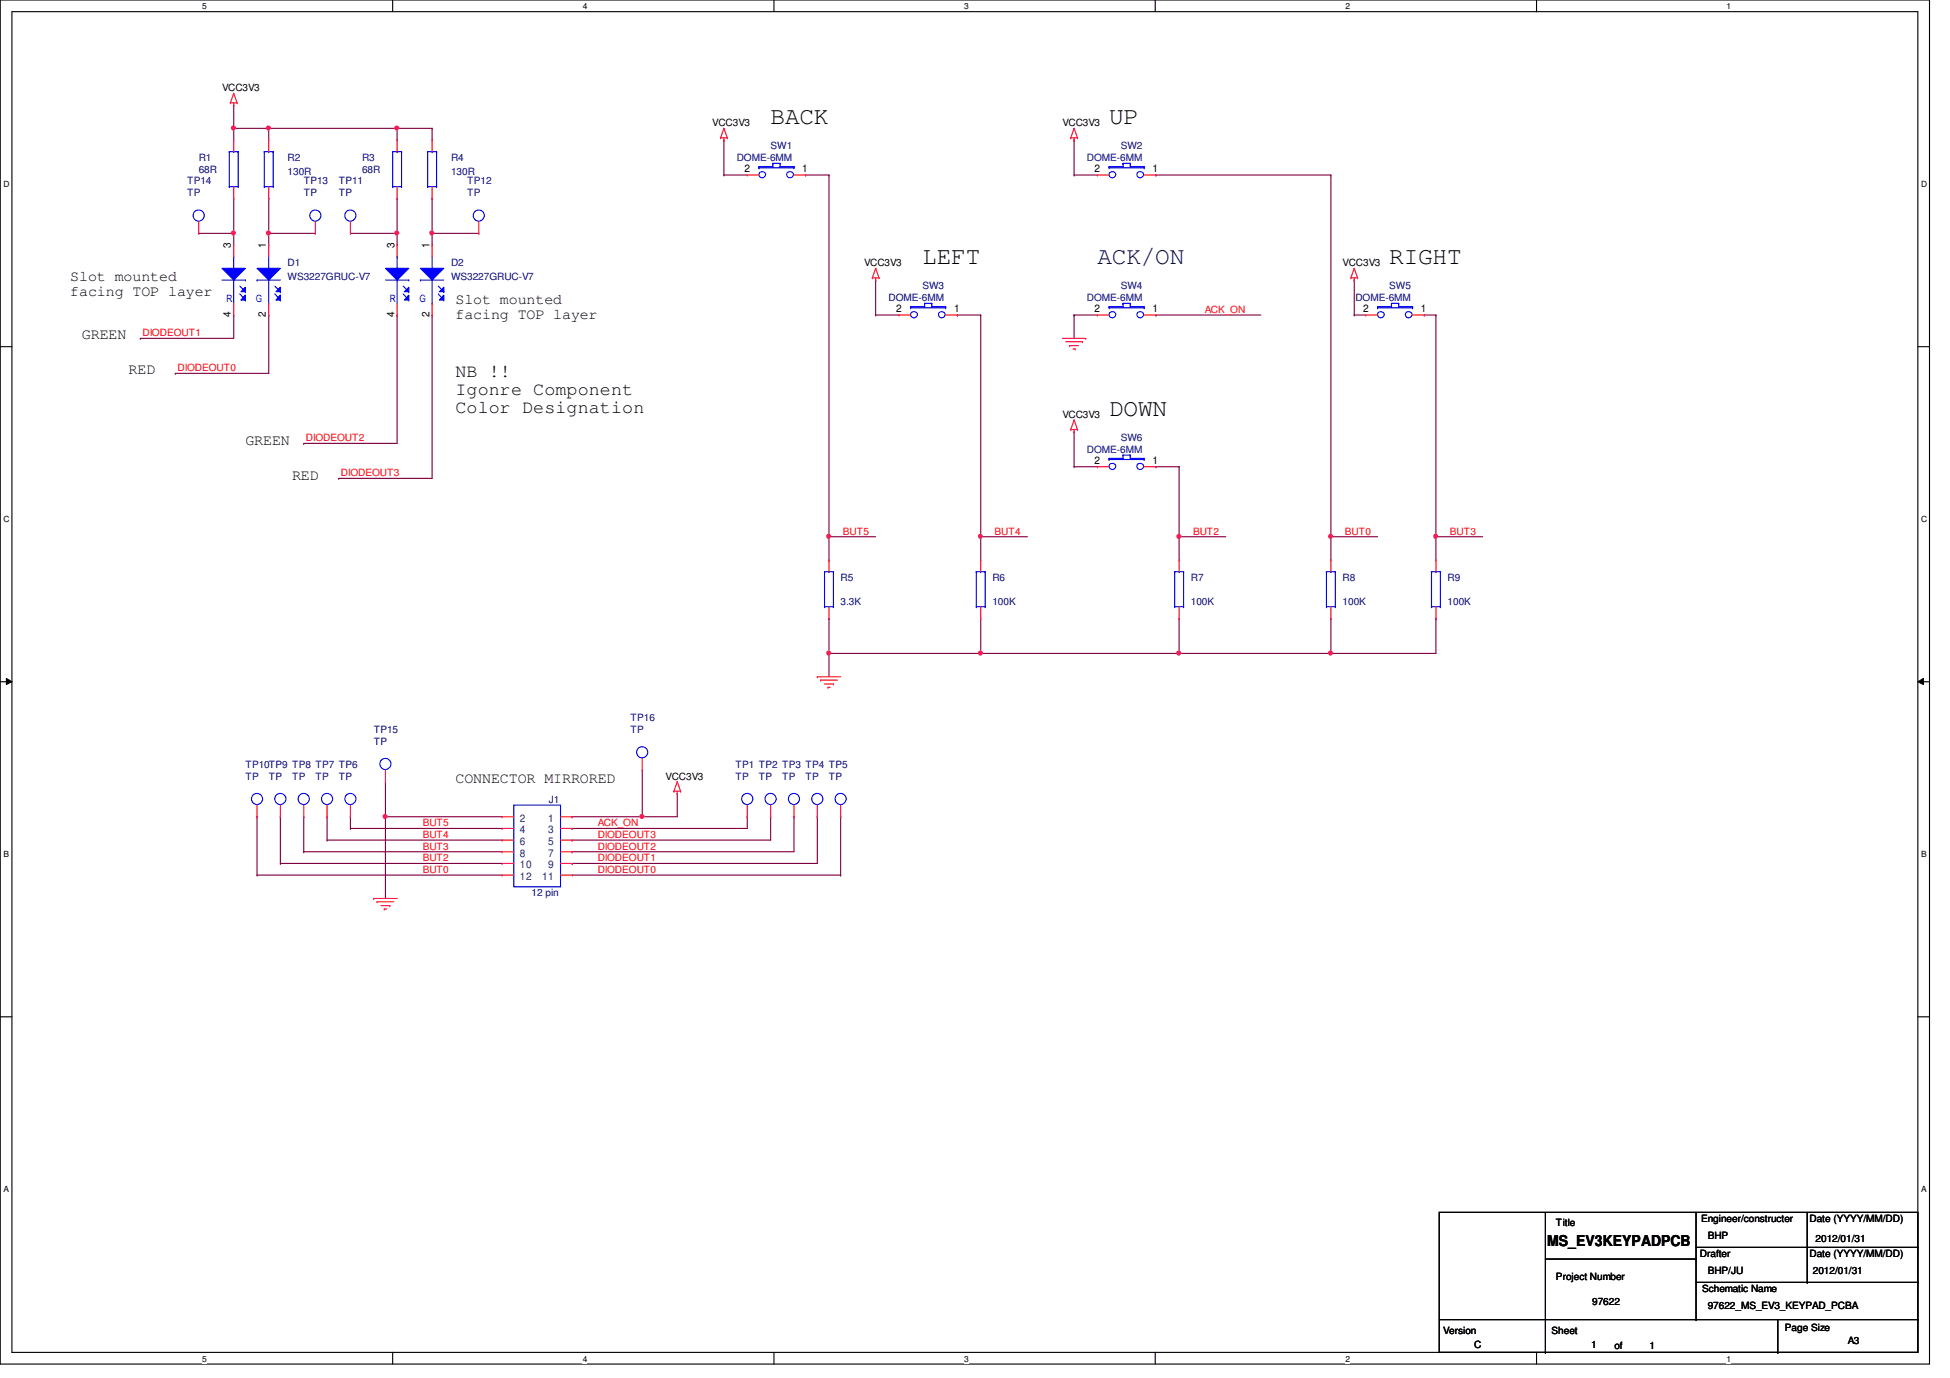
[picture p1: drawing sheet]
<svg xmlns="http://www.w3.org/2000/svg" width="297mm" height="210mm" viewBox="0 0 297 210" stroke-linecap="round" stroke-linejoin="round" font-family="sans-serif">
<path d="M0 0h293.9v207.9h-293.9zM1.8 1.8h290.3v204.3h-290.3z" fill="none" stroke="#000" stroke-width=".17"/>
<g fill="#fff">
<path d="M30.8 .3h.7v1.4h-.7z"/>
<path d="M30.8 206.3h.7v1.5h-.7z"/>
</g>
<path d="M59.8 0v1.8M59.8 206.1v1.8" fill="none" stroke="#000" stroke-width=".17"/>
<g fill="#fff">
<path d="M88.8 .3h.6v1.4h-.6z"/>
<path d="M88.8 206.3h.6v1.5h-.6z"/>
</g>
<path d="M117.9 0v1.8M117.9 206.1v1.8" fill="none" stroke="#000" stroke-width=".17"/>
<g fill="#fff">
<path d="M146.9 .3h.6v1.4h-.6z"/>
<path d="M146.9 206.3h.6v1.5h-.6z"/>
</g>
<path d="M176 0v1.8M176 206.1v1.8" fill="none" stroke="#000" stroke-width=".17"/>
<g fill="#fff">
<path d="M204.9 .3h.7v1.4h-.7z"/>
<path d="M204.9 206.3h.7v1.5h-.7z"/>
</g>
<path d="M234.1 0v1.8M234.1 206.1v1.8" fill="none" stroke="#000" stroke-width=".17"/>
<g fill="#fff">
<path d="M263 .3h.7v1.4h-.7z"/>
<path d="M263 206.3h.7v1.5h-.7z"/>
<path d="M.5 27.3h1v1.4h-1z"/>
<path d="M292.6 27.3h1v1.4h-1z"/>
<path d="M.5 78.3h1v1.5h-1z"/>
<path d="M292.6 78.3h1v1.5h-1z"/>
</g>
<path d="M0 52.8h1.8M292.1 52.8h1.8" fill="none" stroke="#000" stroke-width=".17"/>
<g fill="#fff">
<path d="M.5 129.4h.9v1.4h-.9z"/>
<path d="M292.6 129.4h.9v1.4h-.9z"/>
</g>
<path d="M0 103.9h1.8M292.1 103.9h1.8" fill="none" stroke="#000" stroke-width=".17"/>
<path d="M1 103.4l.8 .5-.8 .4zM292.1 103.9l.9-.5v.9z" fill="#000"/>
<path d="M1 103.4l.8 .5-.8 .4zM292.1 103.9l.9-.5v.9z" fill="none" stroke="#000" stroke-width=".15"/>
<g fill="#fff">
<path d="M.5 180.4h.8v1.5h-.8z"/>
<path d="M292.6 180.4h.8v1.5h-.8z"/>
</g>
<path d="M0 154.9h1.8M292.1 154.9h1.8" fill="none" stroke="#000" stroke-width=".17"/>
<g fill="none" stroke="#800040" stroke-width=".17">
<path d="M35.6 19.6h.1M35.6 19.6h5.3M40.9 19.6h.1M40.9 19.6v1.7M40.9 35.6h.1M40.9 35.6v1.7M40.9 48h.1M40.9 48v8.9M149.4 94.2h.1M149.4 94.2v5.4M179.6 94.2h.1M179.6 94.2v5.4"/>
<path d="M202.7 99.6h.1M218.7 94.2h.1M218.7 94.2v5.4h-16"/>
</g>
<circle cx="40.9" cy="19.5" r=".31" fill="#f0f"/>
<circle cx="40.9" cy="19.5" r=".31" fill="none" stroke="#f0f" stroke-width=".17"/>
<circle cx="35.5" cy="19.5" r=".31" fill="#f0f"/>
<circle cx="35.5" cy="19.5" r=".31" fill="none" stroke="#f0f" stroke-width=".17"/>
<path d="M35.6 16h.1M35.6 16v3.6M21.4 51.6h.1M21.4 51.6h14.2M26.7 56.9h.1M26.7 56.9h14.2M46.3 67.6h.1M46.3 67.6h14.2M51.6 72.9h.1M51.6 72.9h14.2M179.6 99.6h.1M179.6 99.6h23.1" fill="none" stroke="#800040" stroke-width=".17"/>
<circle cx="202.7" cy="99.5" r=".31" fill="#f0f"/>
<circle cx="202.7" cy="99.5" r=".31" fill="none" stroke="#f0f" stroke-width=".17"/>
<circle cx="179.6" cy="99.5" r=".31" fill="#f0f"/>
<circle cx="179.6" cy="99.5" r=".31" fill="none" stroke="#f0f" stroke-width=".17"/>
<path d="M40.9 19.6h.1M40.9 19.6h19.6M60.5 19.6h.1M60.5 19.6v1.7M202.7 94.2h.1M202.7 94.2v5.4" fill="none" stroke="#800040" stroke-width=".17"/>
<circle cx="60.4" cy="19.5" r=".31" fill="#f0f"/>
<circle cx="60.4" cy="19.5" r=".31" fill="none" stroke="#f0f" stroke-width=".17"/>
<g fill="none" stroke="#800040" stroke-width=".17">
<path d="M35.6 19.6h.1M35.6 19.6v1.7M60.5 19.6h.1M60.5 19.6h5.3M65.8 19.6h.1M65.8 19.6v1.7M35.6 35.6h.1M35.6 35.6v1.7M60.5 35.6h.1M60.5 35.6v1.7M60.5 48h.1M60.5 48v19.6"/>
<path d="M65.8 48h.1M65.8 48v24.9M149.4 81.8h.1M149.4 81.8h7.1M218.7 81.8h.1M218.7 81.8h7.1M46.3 129.8h.1M46.3 129.8h30.2M58.7 124.5h.1M58.7 124.5h17.8M87.2 131.6h.1M87.2 128h.1"/>
<path d="M87.2 131.6h37.3M87.2 128h30.2M97.8 124.5h.1M97.8 124.5h5.4"/>
</g>
<circle cx="58.7" cy="124.4" r=".31" fill="#f0f"/>
<circle cx="58.7" cy="124.4" r=".31" fill="none" stroke="#f0f" stroke-width=".17"/>
<g fill="none" stroke="#800040" stroke-width=".17">
<path d="M65.8 35.6h.1M65.8 35.6v1.7M110.3 26.7h.1M110.3 21.3h.1M110.3 26.7h3.5M110.3 21.3v5.4M126.3 26.7h.1M126.3 26.7v58.6M163.6 26.7h.1M163.6 21.3h.1M163.6 26.7h3.6M163.6 21.3v5.4"/>
<path d="M176.1 26.7h.1M176.1 26.7h26.6M133.4 48h.1M133.4 42.7h.1M133.4 48h3.5M133.4 42.7v5.3M176.1 48h.1M176.1 48h16M206.3 48h.1M206.3 42.7h.1M206.3 48h1.8M206.3 42.7v5.3"/>
<path d="M163.6 71.1h.1M163.6 65.8h.1M163.6 65.8v5.3M163.6 71.1h3.6M126.3 81.8h.1M126.3 94.2h.1M126.3 81.8h7.1M126.3 94.2v5.4M149.4 81.8h.1M149.4 99.6h.1M149.4 81.8v3.5M149.4 99.6h30.2"/>
<path d="M179.6 81.8h.1M179.6 81.8h7.1M179.6 81.8v3.5M202.7 81.8h.1M202.7 81.8v3.5M218.7 81.8h.1M218.7 81.8v3.5M42.7 131.6h.1M42.7 131.6h33.8M49.8 128h.1M49.8 128h26.7M53.4 126.2h.1"/>
<path d="M53.4 126.2h23.1M87.2 126.2h.1M87.2 129.8h.1M87.2 126.2h26.6M87.2 129.8h33.7"/>
</g>
<circle cx="126.2" cy="81.7" r=".31" fill="#f0f"/>
<circle cx="126.2" cy="81.7" r=".31" fill="none" stroke="#f0f" stroke-width=".17"/>
<path d="M149.4 48h.1M149.4 48v33.8" fill="none" stroke="#800040" stroke-width=".17"/>
<circle cx="149.3" cy="81.7" r=".31" fill="#f0f"/>
<circle cx="149.3" cy="81.7" r=".31" fill="none" stroke="#f0f" stroke-width=".17"/>
<path d="M122.7 26.7h.1M122.7 26.7h3.6M145.8 48h.1M145.8 48h3.6M218.7 48h.1M218.7 48v33.8M176.1 71.1h.1M176.1 71.1h3.5" fill="none" stroke="#800040" stroke-width=".17"/>
<circle cx="218.7" cy="81.7" r=".31" fill="#f0f"/>
<circle cx="218.7" cy="81.7" r=".31" fill="none" stroke="#f0f" stroke-width=".17"/>
<path d="M202.7 26.7h.1M202.7 26.7v55.1M217 48h.1M217 48h1.7M202.7 81.8h.1M202.7 81.8h7.1" fill="none" stroke="#800040" stroke-width=".17"/>
<circle cx="202.7" cy="81.7" r=".31" fill="#f0f"/>
<circle cx="202.7" cy="81.7" r=".31" fill="none" stroke="#f0f" stroke-width=".17"/>
<path d="M126.3 99.6h.1M126.3 99.6h23.1" fill="none" stroke="#800040" stroke-width=".17"/>
<circle cx="149.3" cy="99.5" r=".31" fill="#f0f"/>
<circle cx="149.3" cy="99.5" r=".31" fill="none" stroke="#f0f" stroke-width=".17"/>
<circle cx="126.2" cy="99.5" r=".31" fill="#f0f"/>
<circle cx="126.2" cy="99.5" r=".31" fill="none" stroke="#f0f" stroke-width=".17"/>
<g fill="none" stroke="#800040" stroke-width=".17">
<path d="M35.6 48h.1M35.6 48v3.6M163.6 48h.1M163.6 48v3.6M163.6 48h3.6M179.6 71.1h.1M179.6 71.1v10.7M126.3 99.6h.1M126.3 99.6v3.5M58.7 124.5h.1M58.7 124.5v12.4M103.2 120.9h.1"/>
<path d="M103.2 120.9v3.6"/>
</g>
<circle cx="179.6" cy="81.7" r=".31" fill="#f0f"/>
<circle cx="179.6" cy="81.7" r=".31" fill="none" stroke="#f0f" stroke-width=".17"/>
<g fill="none" stroke="#800040" stroke-width=".17">
<path d="M30.3 35.6h5.3M35.6 35.6h.1M35.6 30.2h.1M35.6 30.2v5.4M39.2 133.3h.1M39.2 124.5h.1M39.2 133.3h37.3M39.2 124.5v8.8M42.7 124.5h.1M42.7 124.5v7.1M46.3 124.5h.1M46.3 124.5v5.3"/>
<path d="M49.8 124.5h.1M49.8 124.5v3.5M53.4 124.5h.1M53.4 124.5v1.7M87.2 133.3h40.9M113.8 124.5h.1M113.8 124.5v1.7M117.4 124.5h.1M117.4 124.5v3.5M120.9 124.5h.1M120.9 124.5v5.3M124.5 124.5h.1"/>
<path d="M124.5 124.5v7.1M128.1 133.3h.1M128.1 124.5h.1M128.1 124.5v8.8"/>
</g>
<circle cx="35.5" cy="35.5" r=".31" fill="#f0f"/>
<circle cx="35.5" cy="35.5" r=".31" fill="none" stroke="#f0f" stroke-width=".17"/>
<path d="M40.9 35.6h.1M40.9 30.2h.1M40.9 35.6h7.1M40.9 30.2v5.4" fill="none" stroke="#800040" stroke-width=".17"/>
<circle cx="40.9" cy="35.5" r=".31" fill="#f0f"/>
<circle cx="40.9" cy="35.5" r=".31" fill="none" stroke="#f0f" stroke-width=".17"/>
<path d="M53.4 35.6h7.1M60.5 35.6h.1" fill="none" stroke="#800040" stroke-width=".17"/>
<circle cx="60.4" cy="35.5" r=".31" fill="#f0f"/>
<circle cx="60.4" cy="35.5" r=".31" fill="none" stroke="#f0f" stroke-width=".17"/>
<path d="M60.5 30.2h.1M60.5 30.2v5.4M65.8 35.6h.1M65.8 30.2h.1M65.8 35.6h7.1M65.8 30.2v5.4" fill="none" stroke="#800040" stroke-width=".17"/>
<circle cx="65.8" cy="35.5" r=".31" fill="#f0f"/>
<circle cx="65.8" cy="35.5" r=".31" fill="none" stroke="#f0f" stroke-width=".17"/>
<path d="M58.7 119.1v5.4M97.8 117.3v7.2M58.7 124.5h.1M97.8 124.5h.1" fill="none" stroke="#800040" stroke-width=".17"/>
<circle cx="97.8" cy="124.4" r=".31" fill="#f0f"/>
<circle cx="97.8" cy="124.4" r=".31" fill="none" stroke="#f0f" stroke-width=".17"/>
<path d="M87.2 124.5h.1M87.2 124.5h10.6" fill="none" stroke="#800040" stroke-width=".17"/>
<g fill="none" stroke="#f00" stroke-width=".17">
<path d="M35.1 15.7h.1M35.1 15.7h1M35.6 16h.1M35.6 14.2h.1M35.6 15.7v.3M35.6 14.2l-.5 1.5M35.6 14.2l.5 1.5M36.1 15.7h.1M110.3 19.6h.1M110.3 19.6l-.5 1.4M110.3 19.6l.5 1.4M163.6 19.6h.1"/>
<path d="M163.6 19.6l-.5 1.4M163.6 19.6l.5 1.4M109.8 21h.1M109.8 21h1M110.3 21.3h.1M110.3 21v.3M110.8 21h.1M163.1 21h.1M163.1 21h1M163.6 21.3h.1M163.6 21v.3M164.1 21h.1"/>
<path d="M132.9 42.3h.1M132.9 42.3h1M133.4 42.7h.1M133.4 40.9h.1M133.4 42.3v.4M133.4 40.9l-.5 1.4M133.4 40.9l.5 1.4M133.9 42.3h.1M161.8 51.6h3.6M162.3 52.1h2.6M162.9 52.7h.1M162.9 52.7h1.4"/>
<path d="M163.4 53.2h.4M163.8 53.2h.1M164.9 52.1h.1M165.4 51.6h.1M205.8 42.3h.1M205.8 42.3h1M206.3 42.7h.1M206.3 40.9h.1M206.3 42.3v.4M206.3 40.9l-.5 1.4M206.3 40.9l.5 1.4M206.8 42.3h.1"/>
<path d="M163.1 65.4h.1M163.1 65.4h1M163.6 65.8h.1M163.6 64h.1M163.6 65.4v.4M163.6 64l-.5 1.4M163.6 64l.5 1.4M164.1 65.4h.1M179.6 85.3h.1M179.6 94.2h.1M179.6 85.3v1.8M179.6 92.5v1.7"/>
<path d="M103.2 119.1h.1M103.2 119.1l-.5 1.5M103.2 119.1l.5 1.5M124.5 103.1h.1M124.5 103.1h3.6M125 103.6h.1M125 103.6h2.5M125.6 104.2h1.4M126.1 104.7h.1M126.1 104.7h.3M127 104.2h.1M56.9 136.9h.1"/>
<path d="M56.9 136.9h3.6M57.4 137.4h.1M57.4 137.4h2.6M58 138h1.4M58.5 138.5h.1M58.5 138.5h.4M59.4 138h.1M102.7 120.6h.1M102.7 120.6h1M103.2 120.9h.1M103.2 120.6v.3M103.7 120.6h.1"/>
</g>
<g fill="none" stroke="#000" stroke-width=".17">
<path d="M219.2 184.7h72.9v21.4h-72.9zM235.4 184.7v21.4M235.4 191.9h23M258.4 191.9h.1M258.4 190.1h33.7M258.4 184.7v16.4M258.4 195.4h33.7M275.3 195.4h.1M275.3 184.7v10.7M292.1 190.1h.1M292.1 195.4h.1M219.2 201.1h72.9"/>
<path d="M235.4 206.1h.1M258.4 201.1h.1M270.8 206.1h.1M270.8 201.1v5M292.1 201.1h.1"/>
</g>
<path d="M178.9 92.5h.1M178.9 87.1h.1M178.9 87.1h1.4M178.9 92.5h1.4M178.9 87.1v5.4M179.6 87.1h.1M180.3 87.1h.1M180.3 92.5h.1M180.3 87.1v5.4" fill="none" stroke="#00f" stroke-width=".17"/>
<path d="M39.2 40.9h3.5l-1.8 1.8z" fill="#00f"/>
<path d="M40.9 39.1v1.8M39.2 40.9h3.5l-1.8 1.8zM39.2 42.7h.1M39.2 42.7h3.5M40.9 40.9h.1M40.9 46.2h.1M40.9 42.7v3.5" fill="none" stroke="#00f" stroke-width=".17"/>
<path d="M33.8 40.9h3.6l-1.8 1.8z" fill="#00f"/>
<path d="M35.6 39.1h.1M35.6 39.1v1.8M33.8 40.9h3.6l-1.8 1.8zM33.8 42.7h3.6M35.6 42.7h.1M35.6 42.7v3.5M37.4 42.7h.1" fill="none" stroke="#00f" stroke-width=".17"/>
<path d="M37.4 43.8v.6h-.7z" fill="#00f"/>
<path d="M37.4 43.8v.6h-.7z" fill="none" stroke="#00f" stroke-width=".17"/>
<path d="M37.4 45v.7h-.7z" fill="#00f"/>
<path d="M36.5 43.6l.9 .8M36.5 44.8l.9 .9M37.4 45v.7h-.7zM37.4 44.4h.1M37.4 45.7h.1" fill="none" stroke="#00f" stroke-width=".17"/>
<path d="M42.7 43.8v.6h-.7z" fill="#00f"/>
<path d="M41.9 43.6l.8 .8M42.7 43.8v.6h-.7zM42.7 44.4h.1" fill="none" stroke="#00f" stroke-width=".17"/>
<path d="M42.7 45v.7h-.7z" fill="#00f"/>
<g fill="none" stroke="#00f" stroke-width=".17">
<path d="M65.1 28.4h.1M65.1 23.1h.1M65.1 23.1h1.4M65.1 28.4h1.4M65.1 23.1v5.3M65.8 23.1h.1M66.5 23.1h.1M66.5 28.4h.1M66.5 23.1v5.3M41.9 44.8l.8 .9M42.7 45v.7h-.7zM42.7 45.7h.1"/>
<path d="M138.7 46.9h.1M138.7 46.7h.1M138.7 46.9h5.4M138.7 46.7v.2M138.7 46.7h2.1M140.8 46.7h.1M140.8 46.2h.1M140.8 46.2v.5M140.8 46.2h1.1M141.9 46.2h.1M141.9 46.7h.1M141.9 46.7h2.2"/>
<path d="M141.9 46.2v.5M144.1 46.7h.1M144.1 46.9h.1M144.1 46.7v.2M125.6 92.5h.1M125.6 87.1h.1M125.6 87.1h1.4M125.6 92.5h1.4M125.6 87.1v5.4M126.3 87.1h.1M127 87.1h.1M127 92.5h.1"/>
<path d="M127 87.1v5.4M148.7 92.5h.1M148.7 87.1h.1M148.7 87.1h1.4M148.7 92.5h1.4M148.7 87.1v5.4M149.4 87.1h.1M150.1 87.1h.1M150.1 92.5h.1M150.1 87.1v5.4"/>
<circle cx="30.3" cy="32.8" r=".85"/>
<circle cx="139.2" cy="48" r=".5"/>
<circle cx="143.5" cy="48" r=".5"/>
<circle cx="58.7" cy="116.4" r=".85"/>
<circle cx="46.3" cy="121.7" r=".85"/>
<circle cx="113.8" cy="121.7" r=".85"/>
</g>
<g fill="none" stroke="#f00" stroke-width=".17">
<path d="M30.3 35.6h.1M30.3 33.8v1.8M35.6 37.3h.1M35.6 37.3v1.8M40.9 37.3h.1M40.9 37.3v1.8M65.8 21.3h.1M65.8 30.2h.1M65.8 21.3v1.8M65.8 28.4v1.8M35.6 48h.1M35.6 46.2v1.8"/>
<path d="M40.9 48h.1M40.9 46.2v1.8M136.9 48h.1M136.9 48h1.8M144.1 48h1.7M145.8 48h.1M126.3 85.3h.1M126.3 94.2h.1M126.3 85.3v1.8M126.3 92.5v1.7M149.4 85.3h.1M149.4 94.2h.1"/>
<path d="M149.4 85.3v1.8M149.4 92.5v1.7M58.7 119.1h.1M58.7 117.3v1.8M46.3 124.5h.1M46.3 122.7v1.8M113.8 124.5h.1M113.8 122.7v1.8"/>
</g>
<path d="M64 40.9h3.6l-1.8 1.8z" fill="#00f"/>
<path d="M65.8 39.1v1.8M64 40.9h3.6l-1.8 1.8zM64 42.7h.1M64 42.7h3.6M65.8 40.9h.1M65.8 46.2h.1M65.8 42.7v3.5" fill="none" stroke="#00f" stroke-width=".17"/>
<path d="M58.7 40.9h3.6l-1.8 1.8z" fill="#00f"/>
<path d="M60.5 39.1h.1M60.5 39.1v1.8M58.7 40.9h3.6l-1.8 1.8zM58.7 42.7h3.6M60.5 42.7h.1M60.5 42.7v3.5M62.3 42.7h.1" fill="none" stroke="#00f" stroke-width=".17"/>
<path d="M62.3 43.8v.6h-.7z" fill="#00f"/>
<path d="M62.3 43.8v.6h-.7z" fill="none" stroke="#00f" stroke-width=".17"/>
<path d="M62.3 45v.7h-.7z" fill="#00f"/>
<path d="M61.4 43.6l.9 .8M61.4 44.8l.9 .9M62.3 45v.7h-.7zM62.3 44.4h.1M62.3 45.7h.1" fill="none" stroke="#00f" stroke-width=".17"/>
<path d="M67.6 43.8v.6h-.7z" fill="#00f"/>
<path d="M66.8 43.6l.8 .8M67.6 43.8v.6h-.7zM67.6 44.4h.1" fill="none" stroke="#00f" stroke-width=".17"/>
<path d="M67.6 45v.7h-.7z" fill="#00f"/>
<g fill="none" stroke="#00f" stroke-width=".17">
<path d="M34.9 28.4h.1M34.9 23.1h.1M34.9 23.1h1.4M34.9 28.4h1.4M34.9 23.1v5.3M35.6 23.1h.1M36.3 23.1h.1M36.3 28.4h.1M36.3 23.1v5.3M40.3 28.4h.1M40.3 23.1h.1M40.3 23.1h1.3"/>
<path d="M40.3 28.4h1.3M40.3 23.1v5.3M40.9 23.1h.1M41.6 23.1h.1M41.6 28.4h.1M41.6 23.1v5.3M59.8 28.4h.1M59.8 23.1h.1M59.8 23.1h1.4M59.8 28.4h1.4M59.8 23.1v5.3M60.5 23.1h.1"/>
<path d="M61.2 23.1h.1M61.2 28.4h.1M61.2 23.1v5.3M115.6 25.6h.1M115.6 25.4h.1M115.6 25.6h5.3M115.6 25.4h2.1M115.6 25.4v.2M117.7 25.4h.1M117.7 24.9h.1M117.7 24.9h1.1M117.7 24.9v.5"/>
<path d="M118.8 24.9h.1M118.8 25.4h.1M118.8 25.4h2.1M118.8 24.9v.5M120.9 25.4h.1M120.9 25.6h.1M120.9 25.4v.2M168.9 25.6h.1M168.9 25.4h.1M168.9 25.4v.2M168.9 25.6h5.4M168.9 25.4h2.2"/>
<path d="M171.1 25.4h.1M171.1 24.9h.1M171.1 24.9v.5M171.1 24.9h1.1M172.2 24.9h.1M172.2 25.4h.1M172.2 24.9v.5M172.2 25.4h2.1M174.3 25.4h.1M174.3 25.6h.1M174.3 25.4v.2M66.8 44.8l.8 .9"/>
<path d="M67.6 45v.7h-.7zM67.6 45.7h.1M168.9 46.9h.1M168.9 46.7h.1M168.9 46.9h5.4M168.9 46.7h2.2M168.9 46.7v.2M171.1 46.7h.1M171.1 46.2h.1M171.1 46.2h1.1M171.1 46.2v.5M172.2 46.2h.1"/>
<path d="M172.2 46.7h.1M172.2 46.7h2.1M172.2 46.2v.5M174.3 46.7h.1M174.3 46.9h.1M174.3 46.7v.2M209.8 46.9h.1M209.8 46.7h.1M209.8 46.9h5.4M209.8 46.7v.2M209.8 46.7h2.2M212 46.7h.1"/>
<path d="M212 46.2h.1M212 46.2v.5M212 46.2h1.1M213.1 46.2h.1M213.1 46.7h.1M213.1 46.7h2.1M213.1 46.2v.5M215.2 46.7h.1M215.2 46.9h.1M215.2 46.7v.2M168.9 70h.1M168.9 69.8h.1"/>
<path d="M168.9 69.8v.2M168.9 70h5.4M168.9 69.8h2.2M171.1 69.8h.1M171.1 69.3h.1M171.1 69.3v.5M171.1 69.3h1.1M172.2 69.3h.1M172.2 69.8h.1M172.2 69.3v.5M172.2 69.8h2.1M174.3 69.8h.1"/>
<path d="M174.3 70h.1M174.3 69.8v.2M202.1 92.5h.1M202.1 87.1h.1M202.1 87.1h1.3M202.1 92.5h1.3M202.1 87.1v5.4M202.7 87.1h.1M203.4 87.1h.1M203.4 92.5h.1M203.4 87.1v5.4M218.1 92.5h.1"/>
<path d="M218.1 87.1h.1M218.1 87.1h1.3M218.1 92.5h1.3M218.1 87.1v5.4M218.7 87.1h.1M219.4 87.1h.1M219.4 92.5h.1M219.4 87.1v5.4M78.3 122.7h7.1v12.4h-7.1z"/>
<circle cx="48" cy="32.8" r=".85"/>
<circle cx="53.4" cy="32.8" r=".85"/>
<circle cx="72.9" cy="32.8" r=".85"/>
<circle cx="116.1" cy="26.6" r=".5"/>
<circle cx="120.4" cy="26.6" r=".5"/>
<circle cx="169.5" cy="26.6" r=".5"/>
<circle cx="173.7" cy="26.6" r=".5"/>
<circle cx="169.5" cy="48" r=".5"/>
<circle cx="173.7" cy="48" r=".5"/>
<circle cx="210.4" cy="48" r=".5"/>
<circle cx="214.6" cy="48" r=".5"/>
<circle cx="169.5" cy="71.1" r=".5"/>
<circle cx="173.7" cy="71.1" r=".5"/>
<circle cx="97.8" cy="114.6" r=".85"/>
<circle cx="39.2" cy="121.7" r=".85"/>
<circle cx="42.7" cy="121.7" r=".85"/>
<circle cx="49.8" cy="121.7" r=".85"/>
<circle cx="53.4" cy="121.7" r=".85"/>
<circle cx="117.4" cy="121.7" r=".85"/>
<circle cx="120.9" cy="121.7" r=".85"/>
<circle cx="124.5" cy="121.7" r=".85"/>
<circle cx="128.1" cy="121.7" r=".85"/>
</g>
<g fill="none" stroke="#f00" stroke-width=".17">
<path d="M35.6 21.3h.1M35.6 30.2h.1M35.6 21.3v1.8M35.6 28.4v1.8M40.9 21.3h.1M40.9 30.2h.1M40.9 21.3v1.8M40.9 28.4v1.8M48 35.6h.1M48 33.8v1.8M53.4 35.6h.1M53.4 33.8v1.8"/>
<path d="M60.5 37.3h.1M60.5 21.3h.1M60.5 30.2h.1M60.5 21.3v1.8M60.5 28.4v1.8M60.5 37.3v1.8M65.8 37.3h.1M65.8 37.3v1.8M72.9 35.6h.1M72.9 33.8v1.8M113.8 26.7h.1M113.8 26.7h1.8"/>
<path d="M120.9 26.7h1.8M122.7 26.7h.1M167.2 26.7h.1M167.2 26.7h1.7M174.3 26.7h1.8M176.1 26.7h.1M60.5 48h.1M60.5 46.2v1.8M65.8 48h.1M65.8 46.2v1.8M167.2 48h.1M167.2 48h1.7"/>
<path d="M174.3 48h1.8M176.1 48h.1M208.1 48h.1M208.1 48h1.7M215.2 48h1.8M217 48h.1M167.2 71.1h.1M167.2 71.1h1.7M174.3 71.1h1.8M176.1 71.1h.1M202.7 85.3h.1M202.7 94.2h.1"/>
<path d="M202.7 85.3v1.8M202.7 92.5v1.7M218.7 85.3h.1M218.7 94.2h.1M218.7 85.3v1.8M218.7 92.5v1.7M97.8 117.3h.1M97.8 115.6v1.7M39.2 124.5h.1M39.2 122.7v1.8M42.7 124.5h.1M42.7 122.7v1.8"/>
<path d="M49.8 124.5h.1M49.8 122.7v1.8M53.4 124.5h.1M53.4 122.7v1.8M76.5 124.5h.1M76.5 126.2h.1M76.5 128h.1M76.5 129.8h.1M76.5 131.6h.1M76.5 133.3h.1M76.5 124.5h1.8M76.5 126.2h1.8"/>
<path d="M76.5 128h1.8M76.5 129.8h1.8M76.5 131.6h1.8M76.5 133.3h1.8M85.4 124.5h1.8M85.4 126.2h1.8M85.4 128h1.8M85.4 129.8h1.8M85.4 131.6h1.8M85.4 133.3h1.8M87.2 124.5h.1M87.2 126.2h.1"/>
<path d="M87.2 128h.1M87.2 129.8h.1M87.2 131.6h.1M87.2 133.3h.1M117.4 124.5h.1M117.4 122.7v1.8M120.9 124.5h.1M120.9 122.7v1.8M124.5 124.5h.1M124.5 122.7v1.8M128.1 124.5h.1M128.1 122.7v1.8"/>
</g>
<circle cx="40.9" cy="19.5" r=".31" fill="#f0f"/>
<circle cx="40.9" cy="19.5" r=".31" fill="none" stroke="#f0f" stroke-width=".17"/>
<circle cx="35.5" cy="19.5" r=".31" fill="#f0f"/>
<circle cx="35.5" cy="19.5" r=".31" fill="none" stroke="#f0f" stroke-width=".17"/>
<circle cx="202.7" cy="99.5" r=".31" fill="#f0f"/>
<circle cx="202.7" cy="99.5" r=".31" fill="none" stroke="#f0f" stroke-width=".17"/>
<circle cx="179.6" cy="99.5" r=".31" fill="#f0f"/>
<circle cx="179.6" cy="99.5" r=".31" fill="none" stroke="#f0f" stroke-width=".17"/>
<circle cx="60.4" cy="19.5" r=".31" fill="#f0f"/>
<circle cx="60.4" cy="19.5" r=".31" fill="none" stroke="#f0f" stroke-width=".17"/>
<circle cx="58.7" cy="124.4" r=".31" fill="#f0f"/>
<circle cx="58.7" cy="124.4" r=".31" fill="none" stroke="#f0f" stroke-width=".17"/>
<circle cx="126.2" cy="81.7" r=".31" fill="#f0f"/>
<circle cx="126.2" cy="81.7" r=".31" fill="none" stroke="#f0f" stroke-width=".17"/>
<circle cx="149.3" cy="81.7" r=".31" fill="#f0f"/>
<circle cx="149.3" cy="81.7" r=".31" fill="none" stroke="#f0f" stroke-width=".17"/>
<circle cx="218.7" cy="81.7" r=".31" fill="#f0f"/>
<circle cx="218.7" cy="81.7" r=".31" fill="none" stroke="#f0f" stroke-width=".17"/>
<circle cx="202.7" cy="81.7" r=".31" fill="#f0f"/>
<circle cx="202.7" cy="81.7" r=".31" fill="none" stroke="#f0f" stroke-width=".17"/>
<circle cx="149.3" cy="99.5" r=".31" fill="#f0f"/>
<circle cx="149.3" cy="99.5" r=".31" fill="none" stroke="#f0f" stroke-width=".17"/>
<circle cx="126.2" cy="99.5" r=".31" fill="#f0f"/>
<circle cx="126.2" cy="99.5" r=".31" fill="none" stroke="#f0f" stroke-width=".17"/>
<circle cx="179.6" cy="81.7" r=".31" fill="#f0f"/>
<circle cx="179.6" cy="81.7" r=".31" fill="none" stroke="#f0f" stroke-width=".17"/>
<circle cx="35.5" cy="35.5" r=".31" fill="#f0f"/>
<circle cx="35.5" cy="35.5" r=".31" fill="none" stroke="#f0f" stroke-width=".17"/>
<circle cx="40.9" cy="35.5" r=".31" fill="#f0f"/>
<circle cx="40.9" cy="35.5" r=".31" fill="none" stroke="#f0f" stroke-width=".17"/>
<circle cx="60.4" cy="35.5" r=".31" fill="#f0f"/>
<circle cx="60.4" cy="35.5" r=".31" fill="none" stroke="#f0f" stroke-width=".17"/>
<circle cx="65.8" cy="35.5" r=".31" fill="#f0f"/>
<circle cx="65.8" cy="35.5" r=".31" fill="none" stroke="#f0f" stroke-width=".17"/>
<circle cx="97.8" cy="124.4" r=".31" fill="#f0f"/>
<circle cx="97.8" cy="124.4" r=".31" fill="none" stroke="#f0f" stroke-width=".17"/>
<g font-size="3.7">
<text x="117.4" y="19">BACK</text>
<text x="168.9" y="19">UP</text>
<text x="140.5" y="40.3">LEFT</text>
<text x="211.6" y="40.3">RIGHT</text>
<text x="168.9" y="63.4">DOWN</text>
</g>
<text font-size="3.7" fill="#000040" x="167.2" y="40.3">ACK/ON</text>
<g font-size="2.8">
<text x="69.4" y="57.4">NB !!</text>
<text x="69.4" y="60.2">Igonre Component</text>
<text x="69.4" y="63">Color Designation</text>
</g>
<g font-size="2.3">
<text x="10.7" y="42.8">Slot mounted</text>
<text x="10.7" y="45.1">facing TOP layer</text>
<text x="69.4" y="46.4">Slot mounted</text>
<text x="12.5" y="51.7">GREEN</text>
<text x="69.4" y="48.7">facing TOP layer</text>
<text x="19.6" y="57.1">RED</text>
<text x="37.4" y="67.7">GREEN</text>
<text x="44.5" y="73.1">RED</text>
<text x="69.4" y="119.3">CONNECTOR MIRRORED</text>
<text x="235.7" y="189.9">MS_EV3KEYPADPCB</text>
</g>
<g font-size="1.6">
<text x="113.4" y="26.2">2</text>
<text x="122.2" y="26.2">1</text>
<text x="166.7" y="26.2">2</text>
<text x="175.6" y="26.2">1</text>
<text x="35.2" y="37.8" transform="rotate(-90 35.2 37.8)">3</text>
<text x="40.5" y="37.8" transform="rotate(-90 40.5 37.8)">1</text>
<text x="60.1" y="37.8" transform="rotate(-90 60.1 37.8)">3</text>
<text x="65.4" y="37.8" transform="rotate(-90 65.4 37.8)">1</text>
<text x="136.5" y="47.6">2</text>
<text x="145.3" y="47.6">1</text>
<text x="166.7" y="47.6">2</text>
<text x="175.6" y="47.6">1</text>
<text x="207.6" y="47.6">2</text>
<text x="216.4" y="47.6">1</text>
<text x="35.2" y="48.3" transform="rotate(-90 35.2 48.3)">4</text>
<text x="40.5" y="48.3" transform="rotate(-90 40.5 48.3)">2</text>
<text x="60.1" y="48.3" transform="rotate(-90 60.1 48.3)">4</text>
<text x="65.4" y="48.3" transform="rotate(-90 65.4 48.3)">2</text>
<text x="166.7" y="70.7">2</text>
<text x="175.6" y="70.7">1</text>
</g>
<g font-size="1.6" fill="#004080">
<text x="79.2" y="125.2">2</text>
<text x="83.5" y="125.2">1</text>
<text x="79.2" y="127">4</text>
<text x="79.2" y="128.8">6</text>
<text x="79.2" y="130.6">8</text>
<text x="83.5" y="127">3</text>
<text x="83.5" y="128.8">5</text>
<text x="83.5" y="130.6">7</text>
<text x="79.2" y="132.3">10</text>
<text x="79.2" y="134.1">12</text>
<text x="82.6" y="134.1">11</text>
<text x="83.5" y="132.3">9</text>
</g>
<g font-size="1.5">
<text x="33.8" y="13.9">VCC3V3</text>
<text x="108.5" y="19.2">VCC3V3</text>
<text x="161.8" y="19.2">VCC3V3</text>
<text x="131.6" y="40.6">VCC3V3</text>
<text x="204.5" y="40.6">VCC3V3</text>
<text x="161.8" y="63.7">VCC3V3</text>
<text x="101.4" y="118.8">VCC3V3</text>
<text x="237" y="186.9">Title</text>
<text x="259" y="191.5">Drafter</text>
<text x="259.1" y="186.2">Engineer/constructer</text>
<text x="260.1" y="188.8">BHP</text>
<text x="275.6" y="186.2">Date (YYYY/MM/DD)</text>
<text x="275.6" y="191.5">Date (YYYY/MM/DD)</text>
<text x="276.6" y="189.2">2012/01/31</text>
<text x="237" y="195.1">Project Number</text>
<text x="259.3" y="196.9">Schematic Name</text>
<text x="260.1" y="194.1">BHP/JU</text>
<text x="276.1" y="194.1">2012/01/31</text>
<text x="219.8" y="203.3">Version</text>
<text x="236.3" y="203.3">Sheet</text>
<text x="242.5" y="198.8">97622</text>
<text x="260.1" y="199.5">97622_MS_EV3_KEYPAD_PCBA</text>
<text x="271.9" y="202.9">Page Size</text>
<text x="224.6" y="205.4">C</text>
<text x="242.4" y="205.4">1</text>
<text x="245.9" y="205.6">of</text>
<text x="251.2" y="205.6">1</text>
<text x="281.5" y="204.8">A3</text>
</g>
<g font-size="1.5" fill="#000080">
<text x="117.4" y="22.8">SW1</text>
<text x="170.7" y="22.8">SW2</text>
<text x="28.5" y="28.1">TP14</text>
<text x="28.5" y="29.9">TP</text>
<text x="30.3" y="24.6">R1</text>
<text x="30.3" y="26.3">68R</text>
<text x="43.8" y="24.6">R2</text>
<text x="43.8" y="26.7">130R</text>
<text x="46.3" y="28.1">TP13</text>
<text x="46.3" y="29.9">TP</text>
<text x="51.6" y="28.1">TP11</text>
<text x="51.6" y="29.9">TP</text>
<text x="55.2" y="24.6">R3</text>
<text x="55.2" y="26.3">68R</text>
<text x="68.7" y="24.6">R4</text>
<text x="68.7" y="26.7">130R</text>
<text x="71.2" y="28.1">TP12</text>
<text x="71.2" y="29.9">TP</text>
<text x="112.2" y="24.6">DOME-6MM</text>
<text x="165.6" y="24.6">DOME-6MM</text>
<text x="43.8" y="40.6">D1</text>
<text x="68.7" y="40.6">D2</text>
<text x="43.8" y="42.7">WS3227GRUC-V7</text>
<text x="68.7" y="42.7">WS3227GRUC-V7</text>
<text x="135.3" y="45.9">DOME-6MM</text>
<text x="140.5" y="44.1">SW3</text>
<text x="165.6" y="45.9">DOME-6MM</text>
<text x="170.7" y="44.1">SW4</text>
<text x="206.5" y="45.9">DOME-6MM</text>
<text x="211.6" y="44.1">SW5</text>
<text x="165.6" y="69">DOME-6MM</text>
<text x="170.7" y="67.2">SW6</text>
<text x="128.1" y="88.6">R5</text>
<text x="151.2" y="88.6">R6</text>
<text x="181.4" y="88.6">R7</text>
<text x="204.5" y="88.6">R8</text>
<text x="220.5" y="88.6">R9</text>
<text x="128.1" y="92.1">3.3K</text>
<text x="151.2" y="92.1">100K</text>
<text x="181.4" y="92.1">100K</text>
<text x="204.5" y="92.1">100K</text>
<text x="220.5" y="92.1">100K</text>
<text x="56.9" y="111.7">TP15</text>
<text x="56.9" y="113.5">TP</text>
<text x="96.1" y="109.9">TP16</text>
<text x="96.1" y="111.7">TP</text>
<text x="37.4" y="117">TP10TP9 TP8 TP7 TP6</text>
<text x="37.4" y="118.8">TP</text>
<text x="40.9" y="118.8">TP</text>
<text x="44.5" y="118.8">TP</text>
<text x="48" y="118.8">TP</text>
<text x="51.6" y="118.8">TP</text>
<text x="112.1" y="117">TP1 TP2 TP3 TP4 TP5</text>
<text x="112.1" y="118.8">TP</text>
<text x="115.6" y="118.8">TP</text>
<text x="119.2" y="118.8">TP</text>
<text x="122.7" y="118.8">TP</text>
<text x="126.3" y="118.8">TP</text>
<text x="83.6" y="122.3">J1</text>
<text x="81" y="136.6">12 pin</text>
</g>
<g font-size="1.5" fill="#00f">
<text x="34.5" y="46">R</text>
<text x="39" y="46">G</text>
<text x="59.4" y="46">R</text>
<text x="63.9" y="46">G</text>
</g>
<g font-size="1.5" fill="#f00">
<text x="183.5" y="47.7">ACK_ON</text>
<text x="21.7" y="51.2">DIODEOUT1</text>
<text x="27" y="56.6">DIODEOUT0</text>
<text x="46.6" y="67.2">DIODEOUT2</text>
<text x="51.9" y="72.6">DIODEOUT3</text>
<text x="128.4" y="81.4">BUT5</text>
<text x="151.5" y="81.4">BUT4</text>
<text x="181.7" y="81.4">BUT2</text>
<text x="204.8" y="81.4">BUT0</text>
<text x="220.8" y="81.4">BUT3</text>
<text x="64.4" y="125.9">BUT5</text>
<text x="91.1" y="125.9">ACK_ON</text>
<text x="64.4" y="129.5">BUT3</text>
<text x="64.4" y="127.7">BUT4</text>
<text x="64.4" y="131.2">BUT2</text>
<text x="91.1" y="131.2">DIODEOUT1</text>
<text x="91.1" y="127.7">DIODEOUT3</text>
<text x="91.1" y="129.5">DIODEOUT2</text>
<text x="64.4" y="133">BUT0</text>
<text x="91.1" y="133">DIODEOUT0</text>
</g>
<g font-size="1.3">
<text x="30.8" y="1.4">5</text>
<text x="88.8" y="1.4">4</text>
<text x="146.9" y="1.4">3</text>
<text x="204.9" y="1.4">2</text>
<text x="263" y="1.4">1</text>
<text x=".5" y="28.4">D</text>
<text x="292.6" y="28.4">D</text>
<text x=".5" y="79.5">C</text>
<text x="292.6" y="79.5">C</text>
<text x=".5" y="130.6">B</text>
<text x="292.6" y="130.6">B</text>
<text x=".5" y="181.6">A</text>
<text x="292.6" y="181.6">A</text>
<text x="30.8" y="207.5">5</text>
<text x="88.8" y="207.5">4</text>
<text x="146.9" y="207.5">3</text>
<text x="204.9" y="207.5">2</text>
<text x="263" y="207.5">1</text>
</g>
</svg>
